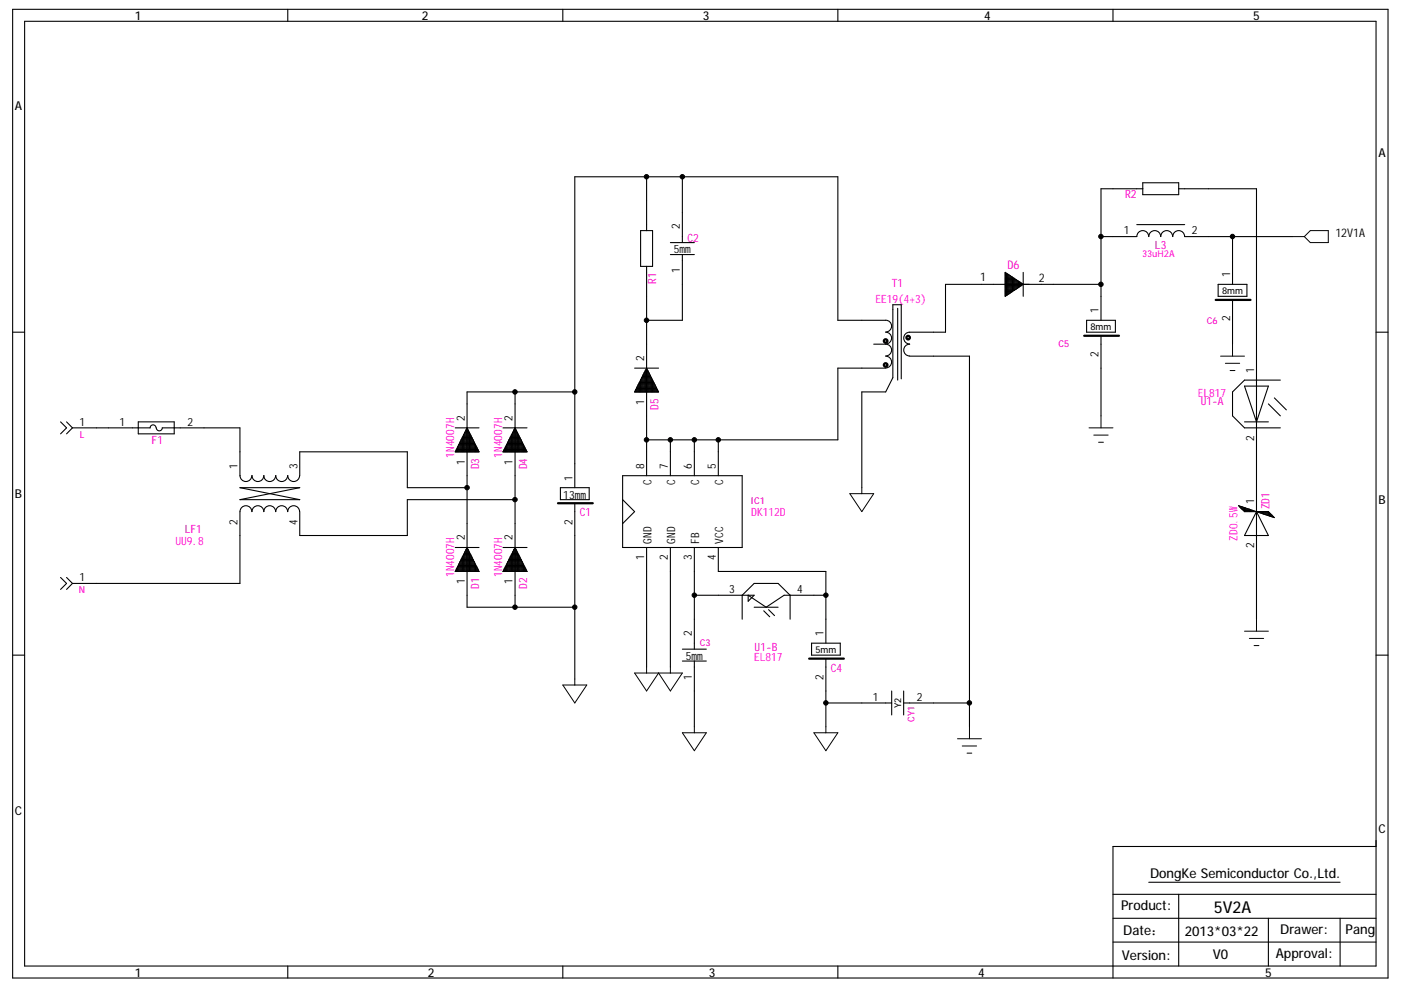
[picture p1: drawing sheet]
<svg xmlns="http://www.w3.org/2000/svg" width="297mm" height="210mm" viewBox="0 0 297 210" stroke-linecap="round" stroke-linejoin="round" font-family="sans-serif">
<g fill="none" stroke="#000" stroke-width=".23">
<path d="M2.7 2h291.6v205.4h-291.6zM5.2 4.5h286.5v200.3h-286.5zM61 2v2.5M119.3 2v2.5M177.6 2v2.5M236 2v2.5M137.1 37.5v11.4M144.7 37.5v13.9M242.3 38.8h7.6v2.5h-7.6zM135.8 48.9h2.6v7.6h-2.6zM137.1 56.5v44.4M142.1 54h5.1"/>
<path d="M142.1 51.4h5.1M144.7 54v13.9h-7.6M213.1 57.7l3.8 2.6-3.8 2.5zM213.1 58.3h.8v4h-.8M213.1 58.8h1.6v3h-1.6M213.1 59.3h2.3v2h-2.3M213.1 59.8h3.1M213.1 59.5h2.7M213.1 59h2M213.1 58.5h1.2M213.1 58h.4M213.4 58v4.6"/>
<path d="M213.6 58.1v4.4M214.2 58.5v3.6M214.4 58.6v3.4M214.9 59v2.6M215.2 59.1v2.4M215.7 59.5v1.6M215.9 59.6v1.4M216.2 59.8v1h-3.1M216.4 60v.6M216.9 57.7v5.1M233.4 50.2l7.6-.1a1.25 1.25 0 0 1 1.3-1.2 1.25 1.25 0 0 1 1.2 1.3 1.27 1.27 0 0 1 1.3-1.3 1.27 1.27 0 0 1 1.3 1.3 1.27 1.27 0 0 1 1.3-1.3 1.27 1.27 0 0 1 1.2 1.3 1.27 1.27 0 0 1 1.3-1.3 1.27 1.27 0 0 1 1.3 1.3M241 47.6h10.2"/>
<path d="M242.3 40h-8.9v27.9M249.9 40h16.5v91.3M251.2 50.2h22.8M261.3 50.2v10.1M2.7 70.4h2.5M134.5 78.1h5.1M136.1 80v3.1M136.2 79.8h1.8M136.3 79.6h1.5v3.5M136.3 79.5v3.6M136.5 79.3h1.2M136.6 79.1h1v4"/>
<path d="M136.6 79v4.1M136.7 78.8h.7M136.8 78.6h.5v4.5M136.8 78.5v4.6M137 78.3h.2M137.1 78.1l2.5 5h-5.1zM185.2 73h2.6a1.25 1.25 0 0 1 1.2 1.2 1.25 1.25 0 0 1-1.2 1.3M187.8 75.5a1.25 1.25 0 0 1 1.2 1.3 1.25 1.25 0 0 1-1.2 1.2M187.8 70.4a1.25 1.25 0 0 1 1.2 1.3 1.25 1.25 0 0 1-1.2 1.2M187.8 70.4a1.25 1.25 0 0 0 1.2-1.3 1.25 1.25 0 0 0-1.2-1.2h-10.2v-30.4h-55.7v65.9M187.8 78.1h-10.2v15.2h-40.5M190.3 65.4v15.2"/>
<path d="M192.9 73a1.24 1.24 0 0 0-1.3 1.2 1.24 1.24 0 0 0 1.3 1.3M192.9 75.5h12.6v78.6M213.1 62.6h.4M213.1 62.1h1.2M213.1 61.6h2M213.1 61h2.7M213.1 60.6h3.5M213.1 60h3.5M216.7 60.1v.3M230.4 67.9h6.1v2.5h-6.1zM233.4 60.3h-32.9v10.1h-7.6a1.24 1.24 0 0 0-1.3 1.3 1.24 1.24 0 0 0 1.3 1.2M233.4 71.2v17"/>
<path d="M258.3 60.3h6.1v2.5h-6.1zM261.3 63.6v9.4M291.7 70.4h2.6M12.8 89.4l1.3 1.3-1.3 1.3M14.1 89.4l1.3 1.3M15.4 90.7l-1.3 1.3M15.4 90.7h16.5M29.3 89.4h7.6v2.6h-7.6zM31.8 90.7a.64 .64 0 0 1 .7-.6 .64 .64 0 0 1 .6 .6M33.1 90.7a.64 .64 0 0 0 .7 .7 .64 .64 0 0 0 .6-.7h16.5v10.1a1.25 1.25 0 0 0 1.2 1.3 1.25 1.25 0 0 0 1.3-1.3M96.5 90.7h5.1M96.7 95.5h4.7"/>
<path d="M96.8 95.3h4.5v.5M96.8 95.2v.6M96.9 95h4.3M97 94.8h4.1v1M97 94.7v1.1M97.2 94.5h3.7M97.3 94.3h3.5v1.5M97.3 94.2v1.6M97.4 94h3.3M97.5 93.8h3.1v2M97.5 93.7v2.1M97.7 93.5h2.7"/>
<path d="M97.8 93.3h2.5v2.5M97.8 93.2v2.6M97.9 93h2.3M98 92.8h2v3M98 92.7v3.1M98.2 92.5h1.7M98.3 92.3h1.5v3.5M98.3 92.1v3.7M98.4 92h1.2M98.5 91.7h1v4.1M98.5 91.6v4.2M98.7 91.5h.7"/>
<path d="M98.8 91.2h.5v4.6M98.8 91.1v4.7M98.9 91h.2M99 90.7l2.6 5.1h-5.1zM106.6 90.7h5.1M106.8 95.5h4.8M106.9 95.3h4.6v.5M106.9 95.2v.6M107.1 95h4.2M107.2 94.8h4v1M107.2 94.7v1.1M107.3 94.5h3.8"/>
<path d="M107.4 94.3h3.6v1.5M107.4 94.2v1.6M107.6 94h3.2M107.7 93.8h3v2M107.7 93.7v2.1M107.8 93.5h2.8M107.9 93.3h2.6v2.5M107.9 93.2v2.6M108.1 93h2.2M108.2 92.8h2v3M108.2 92.7v3.1M108.3 92.5h1.7"/>
<path d="M108.4 92.3h1.6v3.5M108.4 92.1v3.7M108.6 92h1.2M108.7 91.7h1v4.1M108.7 91.6v4.2M108.8 91.5h.8M108.9 91.2h.5v4.6M108.9 91.1v4.7M109.1 91h.2M109.2 90.7l2.5 5.1h-5.1zM109.2 83.1v45.6M121.9 83.1h-22.9v45.6h22.9"/>
<path d="M134.7 82.9h4.8M134.8 82.6h4.6v.5M134.8 82.6v.5M135 82.4h4.2M135 82.1h4.1v1M135 82.1v1M135.2 81.9h3.8M135.3 81.6h3.6v1.5M135.3 81.5v1.6M135.5 81.4h3.2M135.6 81.1h3v2M135.6 81.1v2"/>
<path d="M135.7 80.8h2.7M135.8 80.6h2.6v2.5M135.8 80.5v2.6M136 80.3h2.2M136.1 80.1h2v3M142.1 93.3v7.6M147.2 93.3v7.6M152.3 93.3v7.6M191.1 80.3v-15.7h-1.8v15.5l-1.5 3h-5.1v20.3M263.9 81.9h5l-2.5 7.5zM263.9 89.4h5M268.9 85.6l2.6 2.6"/>
<path d="M270.2 84.4l2.5 2.5M271.5 80.6h-7.6l-2.6 2.5v5.1l2.6 2.5h7.6M50.9 103.4h12.7l-12.7 2.5h12.7zM53.4 108.5a1.25 1.25 0 0 0-1.3-1.3 1.25 1.25 0 0 0-1.2 1.3v15.2h-35.5M53.4 108.5a1.25 1.25 0 0 1 1.3-1.3 1.25 1.25 0 0 1 1.2 1.3 1.25 1.25 0 0 1 1.3-1.3 1.25 1.25 0 0 1 1.2 1.3M55.9 100.8a1.25 1.25 0 0 1-1.2 1.3 1.25 1.25 0 0 1-1.3-1.3v.1M58.4 100.8a1.25 1.25 0 0 1-1.2 1.3 1.25 1.25 0 0 1-1.3-1.3l.1 .1M58.5 108.5a1.25 1.25 0 0 1 1.2-1.3 1.25 1.25 0 0 1 1.3 1.3M61 100.8a1.25 1.25 0 0 1-1.3 1.3 1.25 1.25 0 0 1-1.2-1.3v.1M61 108.5a1.25 1.25 0 0 1 1.3-1.3 1.25 1.25 0 0 1 1.2 1.3M63.5 100.8a1.25 1.25 0 0 1-1.2 1.3 1.25 1.25 0 0 1-1.3-1.3v.1M63.6 100.9v-5.1h22.8v7.6h12.6"/>
<path d="M96.5 116.1h5.1M97.2 119.9h3.7M97.3 119.6v1.6M97.3 119.6h3.5v1.6M97.4 119.4h3.3M97.5 119.1v2.1M97.5 119.1h3.1v2.1M97.7 118.9h2.7M97.8 118.5v2.7M97.8 118.6h2.5v2.6M97.9 118.4h2.3M98 118v3.2"/>
<path d="M98 118.1h2v3.1M98.2 117.8h1.7M98.3 117.5v3.7M98.3 117.6h1.5v3.6M98.4 117.4h1.2M98.5 117v4.2M98.5 117.1h1v4.1M98.7 116.8h.7M98.8 116.5v4.7M98.8 116.6h.5v4.6M98.9 116.3h.2M99 116.1l2.6 5.1h-5.1z"/>
<path d="M106.6 116.1h5.1M107.3 119.9h3.8M107.4 119.6v1.6M107.4 119.6h3.6v1.6M107.6 119.4h3.2M107.7 119.1v2.1M107.7 119.1h3v2.1M107.8 118.9h2.8M107.9 118.5v2.7M107.9 118.6h2.6v2.6M108.1 118.4h2.2M108.2 118v3.2"/>
<path d="M108.2 118.1h2v3.1M108.3 117.8h1.7M108.4 117.5v3.7M108.4 117.6h1.6v3.6M108.6 117.4h1.2M108.7 117v4.2M108.7 117.1h1v4.1M108.8 116.8h.8M108.9 116.5v4.7M108.9 116.6h.5v4.6M109.1 116.3h.2M109.2 116.1l2.5 5.1h-5.1z"/>
<path d="M109.2 105.9h-22.8v7.6h-22.8v-5M118.8 103.4h6.1v2.5h-6.1zM121.9 106.7v37.3M132 100.9h25.4v15.2h-25.4zM132 105.9l2.5 2.6-2.5 2.5M137.1 116.1v25.3M142.1 116.1v25.3M147.2 116.1v21.5M152.3 116.1v5.1h22.8v15.2M262.8 107.5h.5v.5M262.8 107.3v.2M263.1 107.7h1v.8"/>
<path d="M263.1 107.4v.4M263.3 108h1.6v.5M263.6 108.2h2v.3M263.6 107.6v.7M263.9 108.5l-1.3-1.3 7.6 2.5-1.3-1.2M263.9 108.5h5M263.9 107.7v.8M264.4 107.8v.7M264.6 107.9v.6M265.1 108.1v.4M265.4 108.2v.3M265.9 108.3v.2"/>
<path d="M266.2 108.4v.1M266.4 108.5l2.5 5h-5zM266.6 108.5v.1M266.9 108.5v.2M267.2 108.5v.2h2v.7M267.4 108.5v.3M267.7 108.5v.4M267.9 108.5v.5h1.5v.5h.5v.2M268.2 108.5v.6M268.4 108.5v.7M268.7 108.5v.7h1v.4M268.9 108.5v.8"/>
<path d="M2.7 138.9h2.5M12.8 122.4l1.3 1.3-1.3 1.3M14.1 122.4l1.3 1.3M15.4 123.7l-1.3 1.3M96.7 120.9h4.7M96.8 120.6v.6M96.8 120.7h4.5v.5M96.9 120.4h4.3M97 120.1v1.1M97 120.1h4.1v1.1M106.8 120.9h4.8M106.9 120.6v.6"/>
<path d="M106.9 120.7h4.6v.5M107.1 120.4h4.2M107.2 120.1v1.1M107.2 120.1h4v1.1M144.7 137.6h5.1M147.2 126.2h12.7l-1.3 1.3v-1.3l3.8 2.5 3.8-2.5h8.9M157.4 131.3v-5.1l2.5-2.5h5.1l2.5 2.5v5.1M159.9 128.7h5.1M161.9 129.5l1.3 1.3M162.9 129.3l1.3 1.2M172.1 136.4h6.1v2.5h-6.1zM175.1 139.6v14.5"/>
<path d="M291.7 138.9h2.6M144.7 140.2h5.1M147.2 140.2v13.9M175.1 149h14M189.1 146.5v5.1M191.6 149h13.9M191.6 146.5v5.1M291.7 179.5h-55.7v27.9M236 199.7h55.7M236 194.7h55.7M236 189.6h55.7M243.6 187.1h40.5"/>
<path d="M249.9 189.6v15.2M268.9 194.7v10.1M284.1 194.7v10.1M61 204.8v2.6M119.3 204.8v2.6M177.6 204.8v2.6"/>
</g>
<g fill="none" stroke="#000" stroke-width=".48">
<path d="M229.9 71.2h7.3M257.8 63.6h7.3M118.3 106.7h7.4M171.6 139.6h7.3"/>
<circle cx="187.8" cy="77.4" r=".38"/>
<circle cx="187.8" cy="72.3" r=".38"/>
<circle cx="192.5" cy="71.6" r=".38"/>
</g>
<g fill="none" stroke="#000" stroke-width=".21">
<path d="M274 50.2h2.5M277.8 48.9h3.8v2.5h-3.8l-1.3-1.2zM258.8 75.5h5.1M259.8 77h3M260.8 78.6h1M261.3 73v2.5M230.9 90.7h5.1M231.9 92.3h3M232.9 93.8h1M233.4 88.2v2.5M180.2 104.7h5l-2.5 3.8zM182.7 103.4v1.3"/>
<path d="M263.9 133.8h5M264.9 135.4h3M265.9 136.9h1M266.4 131.3v2.5M119.3 145.2h5.1l-2.5 3.8zM121.9 144v1.2M134.5 142.7h10.2l-2.6 3.8-2.5-3.8-2.5 3.8zM137.1 141.4v1.3M142.1 141.4v1.3M144.7 155.4h5.1l-2.6 3.8zM147.2 154.1v1.3M172.6 155.4h5l-2.5 3.8z"/>
<path d="M175.1 154.1v1.3M203 156.6h5.1M204 158.2h3.1M205 159.7h1M205.5 154.1v2.5"/>
</g>
<g fill="#000" stroke="#000" stroke-width=".21">
<circle cx="137.1" cy="37.5" r=".47"/>
<circle cx="144.7" cy="37.5" r=".47"/>
<circle cx="233.4" cy="50.1" r=".48"/>
<circle cx="261.3" cy="50.1" r=".47"/>
<circle cx="137.1" cy="67.9" r=".48"/>
<circle cx="233.4" cy="60.3" r=".48"/>
<circle cx="109.2" cy="83.1" r=".48"/>
<circle cx="121.9" cy="83.1" r=".47"/>
<circle cx="137.1" cy="93.3" r=".48"/>
<circle cx="142.1" cy="93.3" r=".48"/>
<circle cx="147.2" cy="93.3" r=".48"/>
<circle cx="152.3" cy="93.3" r=".48"/>
<circle cx="99" cy="103.4" r=".47"/>
<circle cx="109.2" cy="105.9" r=".47"/>
<circle cx="109.2" cy="128.7" r=".47"/>
<circle cx="121.9" cy="128.7" r=".47"/>
<circle cx="147.2" cy="126.2" r=".47"/>
<circle cx="175.1" cy="126.2" r=".47"/>
<circle cx="175.1" cy="149" r=".48"/>
<circle cx="205.5" cy="149" r=".48"/>
</g>
<text font-size="3.5" x="257.3" y="193.5">5V2A</text>
<g font-size="2.9">
<text x="243.8" y="186.1">DongKe Semiconductor Co.,Ltd.</text>
<text x="237.7" y="193">Product:</text>
<text x="237.9" y="203.6">Version:</text>
<text x="238.1" y="198.3">Date：</text>
<text x="251.2" y="198.5">2013*03*22</text>
<text x="257.1" y="203.4">V0</text>
<text x="270.5" y="203.1">Approval:</text>
<text x="271.4" y="198">Drawer:</text>
<text x="285.3" y="198">Pang</text>
</g>
<g font-size="2.6">
<text x="28.6" y="4.2">1</text>
<text x="89.5" y="4.2">2</text>
<text x="149" y="4.2">3</text>
<text x="208.7" y="4.2">4</text>
<text x="265.7" y="4.2">5</text>
<text x="3.2" y="23.2">A</text>
<text x="292.2" y="33.4">A</text>
<text x="3.2" y="105.7">B</text>
<text x="292.2" y="106.9">B</text>
<text x="3.2" y="172.8">C</text>
<text x="292.2" y="176.7">C</text>
<text x="28.6" y="207.1">1</text>
<text x="90.7" y="207.1">2</text>
<text x="150.3" y="207.1">3</text>
<text x="207.4" y="207.1">4</text>
<text x="268.2" y="207.1">5</text>
</g>
<g font-size="2.5">
<text x="283.1" y="50.2">12V1A</text>
<text x="207.8" y="59.5">1</text>
<text x="220.2" y="59.8">2</text>
</g>
<text font-size="2.5" fill="#ff0080" x="213.6" y="57">D6</text>
<g font-size="2.4" fill="#ff0080">
<text x="238.6" y="42">R2</text>
<text x="145.8" y="51.2">C2</text>
<text x="244.9" y="52.7">L3</text>
<text x="139.1" y="60.2" transform="rotate(-90 139.1 60.2)">R1</text>
<text x="189.1" y="60.8">T1</text>
<text x="139.6" y="86.9" transform="rotate(-90 139.6 86.9)">D5</text>
<text x="254.6" y="85.9">U1-A</text>
<text x="32.2" y="94">F1</text>
<text x="101.6" y="99.5" transform="rotate(-90 101.6 99.5)">D3</text>
<text x="111.7" y="99.5" transform="rotate(-90 111.7 99.5)">D4</text>
<text x="39.2" y="113">LF1</text>
<text x="122.9" y="109.5">C1</text>
<text x="269.2" y="108" transform="rotate(-90 269.2 108)">ZD1</text>
<text x="101.6" y="124.9" transform="rotate(-90 101.6 124.9)">D1</text>
<text x="111.7" y="124.9" transform="rotate(-90 111.7 124.9)">D2</text>
<text x="160" y="137.9">U1-B</text>
<text x="176.2" y="142.4">C4</text>
</g>
<g font-size="2.4">
<text x="142.8" y="53.7">5mm</text>
<text x="144.2" y="48.6" transform="rotate(-90 144.2 48.6)">2</text>
<text x="238.3" y="49.7">1</text>
<text x="252.7" y="49.7">2</text>
<text x="144.2" y="58" transform="rotate(-90 144.2 58)">1</text>
<text x="260.8" y="58.8" transform="rotate(-90 260.8 58.8)">1</text>
<text x="232.9" y="66.4" transform="rotate(-90 232.9 66.4)">1</text>
<text x="260.8" y="68.1" transform="rotate(-90 260.8 68.1)">2</text>
<text x="136.6" y="76.5" transform="rotate(-90 136.6 76.5)">2</text>
<text x="232.9" y="75.7" transform="rotate(-90 232.9 75.7)">2</text>
<text x="265.9" y="79.1" transform="rotate(-90 265.9 79.1)">1</text>
<text x="98.5" y="89.2" transform="rotate(-90 98.5 89.2)">2</text>
<text x="108.7" y="89.2" transform="rotate(-90 108.7 89.2)">2</text>
<text x="136.6" y="85.8" transform="rotate(-90 136.6 85.8)">1</text>
<text x="16.9" y="90.2">1</text>
<text x="25.3" y="90.2">1</text>
<text x="39.7" y="90.2">2</text>
<text x="265.9" y="93.5" transform="rotate(-90 265.9 93.5)">2</text>
<text x="50.4" y="99.3" transform="rotate(-90 50.4 99.3)">1</text>
<text x="63" y="99.3" transform="rotate(-90 63 99.3)">3</text>
<text x="98.5" y="98.5" transform="rotate(-90 98.5 98.5)">1</text>
<text x="108.7" y="98.5" transform="rotate(-90 108.7 98.5)">1</text>
<text x="121.4" y="101.9" transform="rotate(-90 121.4 101.9)">1</text>
<text x="136.6" y="99.3" transform="rotate(-90 136.6 99.3)">8</text>
<text x="141.6" y="99.3" transform="rotate(-90 141.6 99.3)">7</text>
<text x="146.7" y="99.3" transform="rotate(-90 146.7 99.3)">6</text>
<text x="151.8" y="99.3" transform="rotate(-90 151.8 99.3)">5</text>
<text x="119.4" y="105.7">13mm</text>
<text x="138.1" y="102.8" transform="rotate(-90 138.1 102.8)">C</text>
<text x="143.2" y="102.8" transform="rotate(-90 143.2 102.8)">C</text>
<text x="148.3" y="102.8" transform="rotate(-90 148.3 102.8)">C</text>
<text x="153.3" y="102.8" transform="rotate(-90 153.3 102.8)">C</text>
<text x="265.9" y="107" transform="rotate(-90 265.9 107)">1</text>
<text x="50.4" y="111.2" transform="rotate(-90 50.4 111.2)">2</text>
<text x="63" y="111.2" transform="rotate(-90 63 111.2)">4</text>
<text x="121.4" y="111.2" transform="rotate(-90 121.4 111.2)">2</text>
<text x="98.5" y="114.5" transform="rotate(-90 98.5 114.5)">2</text>
<text x="108.7" y="114.5" transform="rotate(-90 108.7 114.5)">2</text>
<text x="136.6" y="118.8" transform="rotate(-90 136.6 118.8)">1</text>
<text x="138.1" y="115.3" transform="rotate(-90 138.1 115.3)">GND</text>
<text x="141.6" y="118.8" transform="rotate(-90 141.6 118.8)">2</text>
<text x="143.2" y="115.3" transform="rotate(-90 143.2 115.3)">GND</text>
<text x="146.7" y="118.8" transform="rotate(-90 146.7 118.8)">3</text>
<text x="148.3" y="115.3" transform="rotate(-90 148.3 115.3)">FB</text>
<text x="151.8" y="118.8" transform="rotate(-90 151.8 118.8)">4</text>
<text x="153.3" y="115.3" transform="rotate(-90 153.3 115.3)">VCC</text>
<text x="265.9" y="116.3" transform="rotate(-90 265.9 116.3)">2</text>
<text x="16.9" y="123.2">1</text>
<text x="98.5" y="123.9" transform="rotate(-90 98.5 123.9)">1</text>
<text x="108.7" y="123.9" transform="rotate(-90 108.7 123.9)">1</text>
<text x="154.6" y="125.7">3</text>
<text x="169" y="125.7">4</text>
<text x="146.7" y="134.8" transform="rotate(-90 146.7 134.8)">2</text>
<text x="174.6" y="134.8" transform="rotate(-90 174.6 134.8)">1</text>
<text x="145.4" y="139.9">5mm</text>
<text x="146.7" y="144.2" transform="rotate(-90 146.7 144.2)">1</text>
<text x="174.6" y="144.2" transform="rotate(-90 174.6 144.2)">2</text>
<text x="185" y="148.5">1</text>
<text x="194.4" y="148.5">2</text>
</g>
<g font-size="2.4" fill="#f0f">
<text x="185.6" y="64.2">EE19(4+3)</text>
<text x="253.9" y="84.2">EL817</text>
<text x="96.3" y="97" transform="rotate(-90 96.3 97)">1N4007H</text>
<text x="106.5" y="97" transform="rotate(-90 106.5 97)">1N4007H</text>
<text x="159.3" y="109.5">DK112D</text>
<text x="37.2" y="115.6">UU9.8</text>
<text x="262.4" y="114.7" transform="rotate(-90 262.4 114.7)">ZD0.5W</text>
<text x="96.3" y="122.4" transform="rotate(-90 96.3 122.4)">1N4007H</text>
<text x="106.5" y="122.4" transform="rotate(-90 106.5 122.4)">1N4007H</text>
<text x="159.9" y="140.2">EL817</text>
</g>
<text font-size="2" fill="#f0f" x="242.1" y="54.5">33uH2A</text>
<g font-size="2">
<text x="259.1" y="62.3">8mm</text>
<text x="231.2" y="69.9">8mm</text>
<text x="172.9" y="138.4">5mm</text>
<text x="191.1" y="150.2" transform="rotate(-90 191.1 150.2)">Y2</text>
</g>
<g font-size="2" fill="#ff0080">
<text x="255.9" y="68.7">C6</text>
<text x="224.4" y="73.5">C5</text>
<text x="16.9" y="92.8">L</text>
<text x="159.1" y="106.9">IC1</text>
<text x="16.7" y="125.7">N</text>
<text x="148.4" y="136.9">C3</text>
<text x="193.9" y="153.1" transform="rotate(-90 193.9 153.1)">CY1</text>
</g>
</svg>
